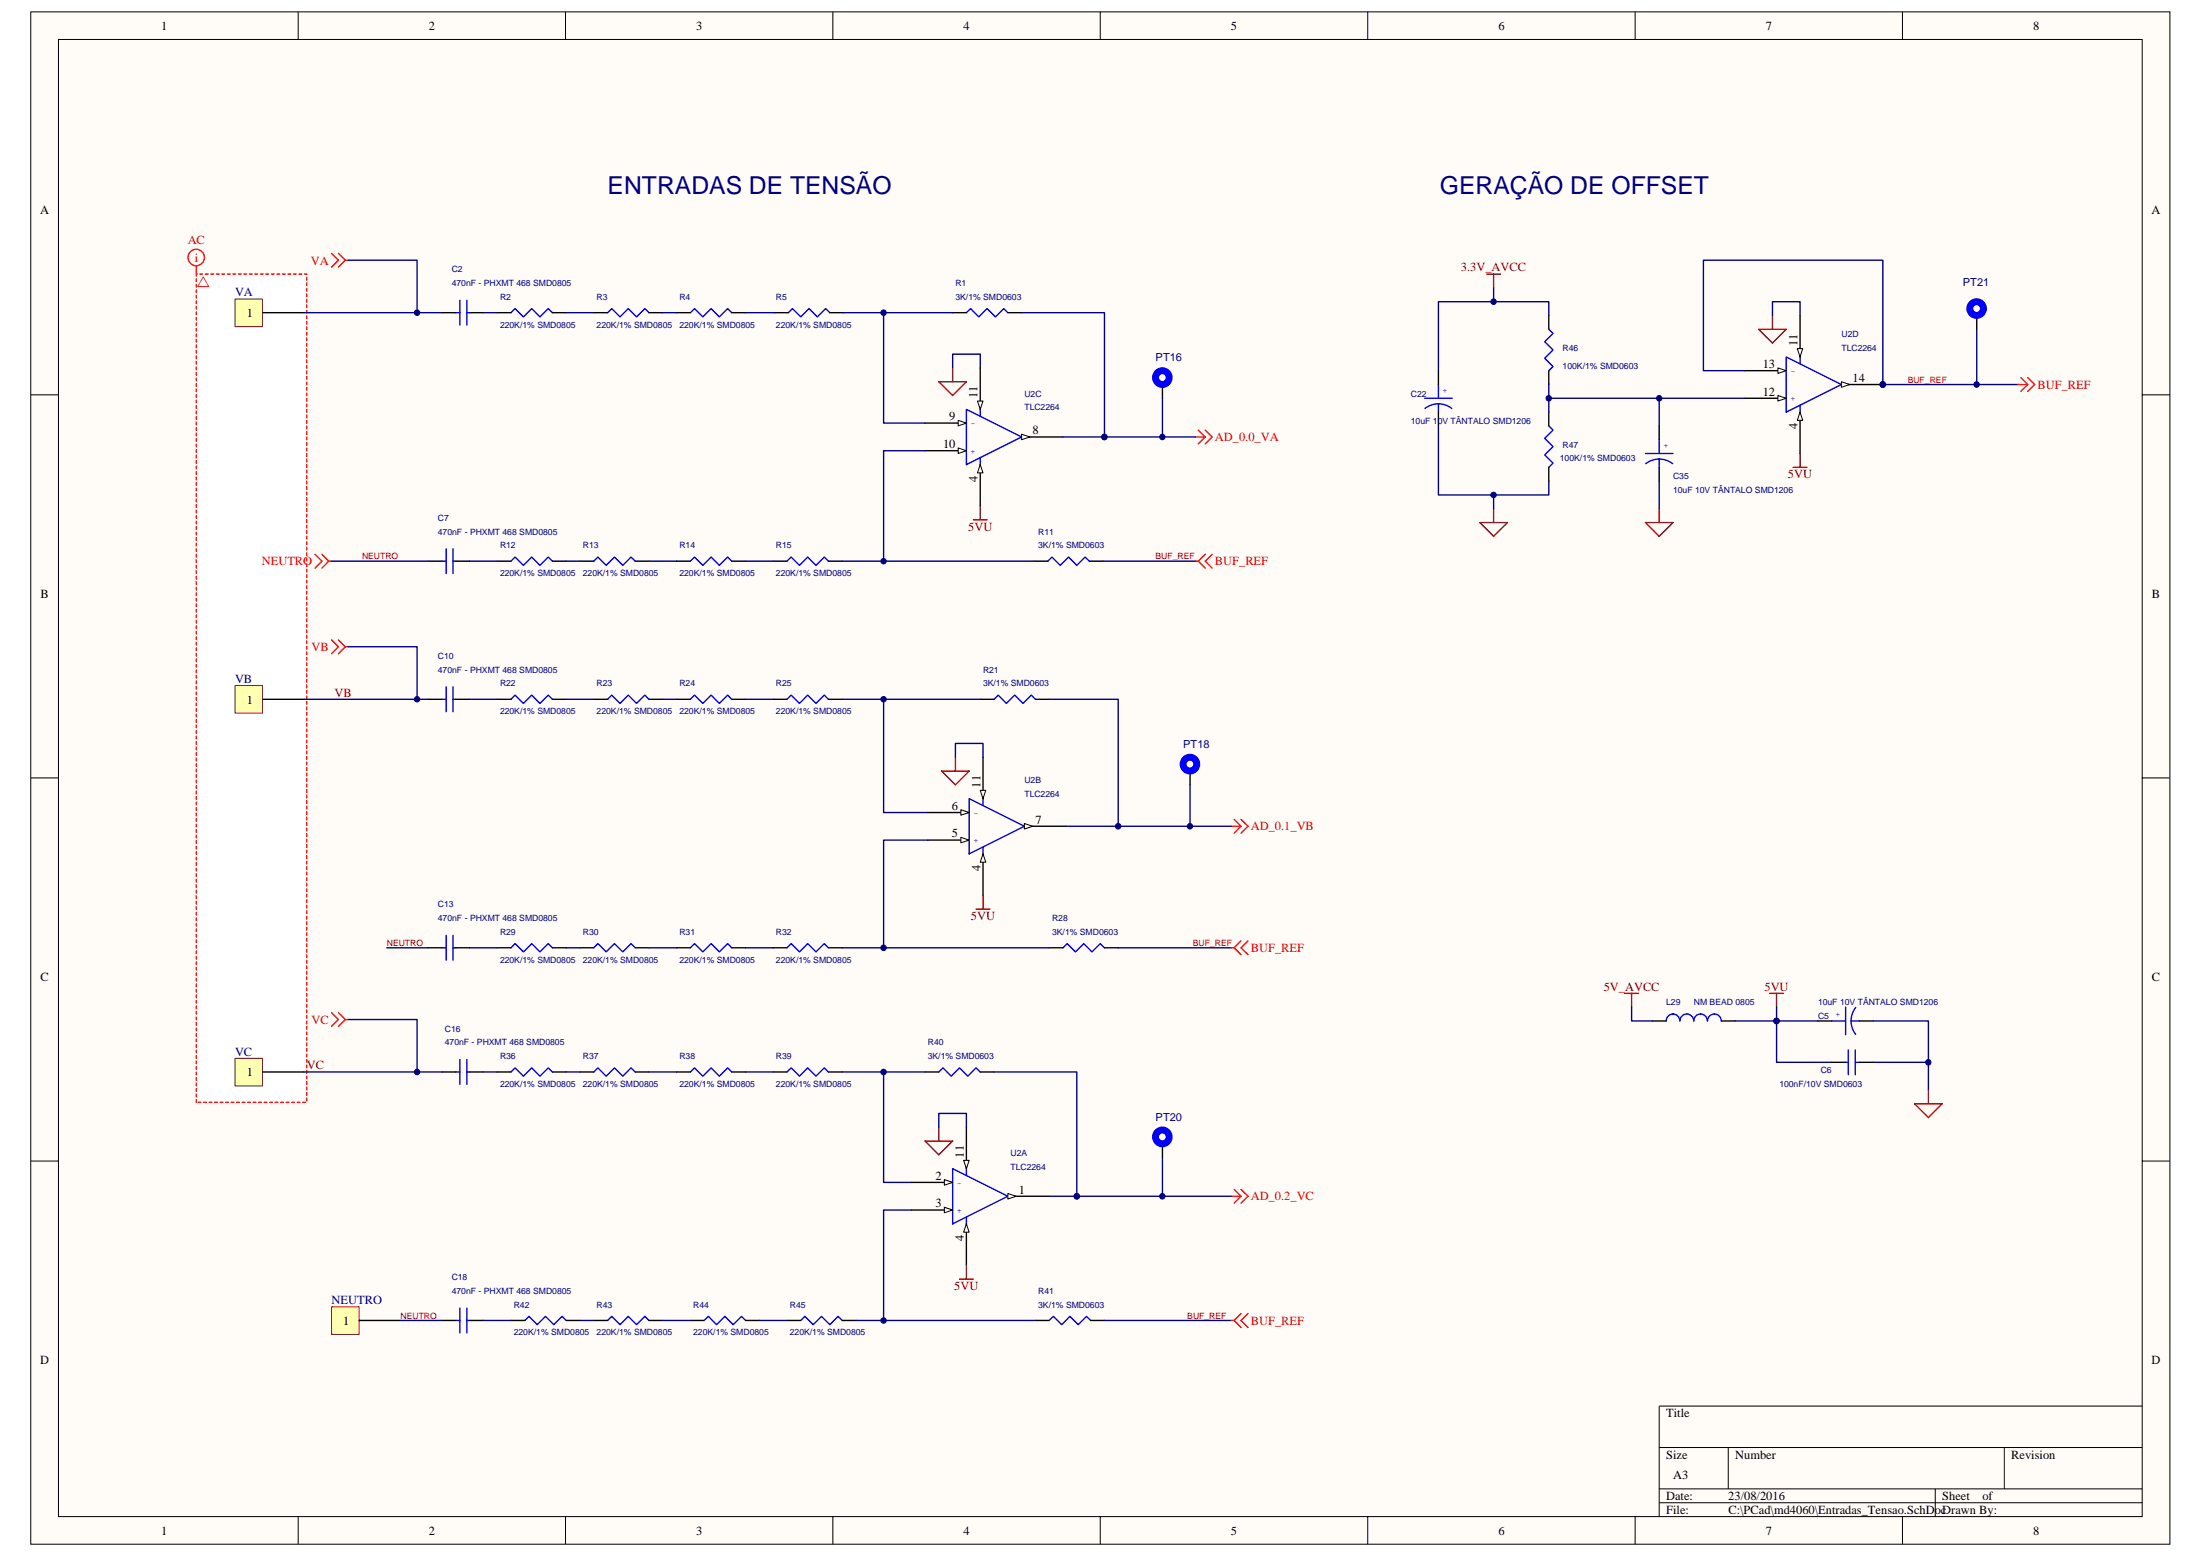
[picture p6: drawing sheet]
<svg xmlns="http://www.w3.org/2000/svg" width="420mm" height="297mm" viewBox="0 0 420 297" stroke-linecap="round" stroke-linejoin="round" font-family="sans-serif">
<path d="M5.9 2.3h408.5v292.5h-408.5z" fill="#fffcf8"/>
<path d="M5.9 2.3h408.5v292.5h-408.5z" fill="none" stroke="#000" stroke-width=".19"/>
<path d="M11.2 7.6h397.9v281.9h-397.9z" fill="#fffcf8"/>
<g fill="none" stroke="#000" stroke-width=".19">
<path d="M11.2 7.5h397.9v282h-397.9zM56.9 2.2v5.3M108 2.2v5.3M159.1 2.2v5.3M210.1 2.2v5.3M261.2 2.2v5.3M312.3 2.2v5.3M363.3 2.2v5.3M5.9 75.4h5.2M409.1 75.4h5.3M5.9 148.5h5.2M409.1 148.5h5.3"/>
<path d="M5.9 221.6h5.2M409.1 221.6h5.3M316.9 276.3h92.2M330.1 276.3v7.9M382.8 276.3v7.9M409.1 268.4h-92.2v21.1M56.9 289.5v5.3M108 289.5v5.3M159.1 289.5v5.3M210.1 289.5v5.3M261.2 289.5v5.3M312.3 289.5v5.3"/>
<path d="M316.9 284.2h92.2M316.9 286.9h92.2M363.3 289.5v5.3M369.6 284.2v5.3"/>
</g>
<path d="M37.5 52.3h21.1v158.1h-21.1z" fill="#fff"/>
<path d="M37.5 52.3h21.1v158.1h-21.1z" fill="none" stroke="#f00" stroke-width=".26" stroke-dasharray=".5 .5"/>
<path d="M38.8 52.9l1.1 1.8h-2.1z" fill="none" stroke="#f33" stroke-width=".19"/>
<g fill="none" stroke="#00f" stroke-width=".26">
<path d="M87 59.7h.8M87.8 57.3v4.8M89.2 57.3v4.8M89.2 59.7h.5M97.6 59.7l.8-.8 1.6 1.6 1.5-1.6 1.6 1.6 1.6-1.6 .8 .8M116 59.7l.8-.8 1.6 1.6 1.6-1.6 1.6 1.6 1.6-1.6 .7 .8M131.9 59.7l.7-.8 1.6 1.6 1.6-1.6 1.6 1.6 1.6-1.6 .8 .8M150.6 59.7l.8-.8 1.5 1.6 1.6-1.6 1.6 1.6 1.6-1.6 .8 .8M84.4 107.1h.8M85.2 104.8v4.7M86.5 104.8v4.7M86.5 107.1h.5"/>
<path d="M97.6 107.1l.8-.8 1.6 1.6 1.5-1.6 1.6 1.6 1.6-1.6 .8 .8M113.4 107.1l.8-.8 1.6 1.6 1.6-1.6 1.5 1.6 1.6-1.6 .8 .8M131.9 107.1l.7-.8 1.6 1.6 1.6-1.6 1.6 1.6 1.6-1.6 .8 .8M150.3 107.1l.8-.8 1.6 1.6 1.6-1.6 1.5 1.6 1.6-1.6 .8 .8M84.4 133.5h.8M85.2 131.1v4.8M86.5 131.1v4.8M86.5 133.5h.5M97.6 133.5l.8-.8 1.6 1.6 1.5-1.6 1.6 1.6 1.6-1.6 .8 .8M116 133.5l.8-.8 1.6 1.6 1.6-1.6 1.6 1.6 1.6-1.6 .7 .8M131.9 133.5l.7-.8 1.6 1.6 1.6-1.6 1.6 1.6 1.6-1.6 .8 .8M150.3 133.5l.8-.8 1.6 1.6 1.6-1.6 1.5 1.6 1.6-1.6 .8 .8"/>
<path d="M85.2 178.6v4.7M86.5 178.6v4.7M84.4 180.9h.8M86.5 180.9h.5M97.6 180.9l.8-.8 1.6 1.6 1.5-1.6 1.6 1.6 1.6-1.6 .8 .8M113.4 180.9l.8-.8 1.6 1.6 1.6-1.6 1.5 1.6 1.6-1.6 .8 .8M131.9 180.9l.7-.8 1.6 1.6 1.6-1.6 1.6 1.6 1.6-1.6 .8 .8M150.3 180.9l.8-.8 1.6 1.6 1.6-1.6 1.5 1.6 1.6-1.6 .8 .8M87 204.6h.8M87.8 202.3v4.7M89.2 202.3v4.7M89.2 204.6h.5"/>
<path d="M97.6 204.6l.8-.7 1.6 1.5 1.5-1.5 1.6 1.5 1.6-1.5 .8 .7M113.4 204.6l.8-.7 1.6 1.5 1.6-1.5 1.5 1.5 1.6-1.5 .8 .7M131.9 204.6l.7-.7 1.6 1.5 1.6-1.5 1.6 1.5 1.6-1.5 .8 .7M150.3 204.6l.8-.7 1.6 1.5 1.6-1.5 1.5 1.5 1.6-1.5 .8 .7M352.5 202.8h.5M353 200.4v4.8M354.3 202.8h.8M354.3 200.4v4.8M181.9 223.1l10.6 5.3-10.6 5.2zM184.6 223.1v1.3M184.6 232.3v1.3M87 252.1h.8"/>
<path d="M87.8 249.7v4.8M89.2 249.7v4.8M89.2 252.1h.5M100.2 252.1l.8-.8 1.6 1.6 1.6-1.6 1.6 1.6 1.5-1.6 .8 .8M116 252.1l.8-.8 1.6 1.6 1.6-1.6 1.6 1.6 1.6-1.6 .7 .8M134.5 252.1l.8-.8 1.6 1.6 1.5-1.6 1.6 1.6 1.6-1.6 .8 .8M152.9 252.1l.8-.8 1.6 1.6 1.6-1.6 1.6 1.6 1.6-1.6 .8 .8"/>
</g>
<g fill="none" stroke="#000" stroke-width=".26">
<path d="M84.4 59.7h2.6M89.7 59.7h2.6M94.9 59.7h2.7M105.5 59.7h2.6M113.4 59.7h2.6M123.9 59.7h2.7M129.2 59.7h2.7M139.8 59.7h2.6M147.9 59.7h2.7M158.5 59.7h2.6M81.8 107.1h2.6M87 107.1h2.7"/>
<path d="M94.9 107.1h2.7M105.5 107.1h2.6M110.8 107.1h2.6M121.3 107.1h2.6M129.2 107.1h2.7M139.8 107.1h2.6M147.7 107.1h2.6M158.2 107.1h2.7M81.8 133.5h2.6M87 133.5h2.7M94.9 133.5h2.7M105.5 133.5h2.6"/>
<path d="M113.4 133.5h2.6M123.9 133.5h2.7M129.2 133.5h2.7M139.8 133.5h2.6M147.7 133.5h2.6M158.2 133.5h2.7M81.8 180.9h2.6M87 180.9h2.7M94.9 180.9h2.7M105.5 180.9h2.6M110.8 180.9h2.6M121.3 180.9h2.6"/>
<path d="M129.2 180.9h2.7M139.8 180.9h2.6M147.7 180.9h2.6M158.2 180.9h2.7M84.4 204.6h2.6M89.7 204.6h2.6M94.9 204.6h2.7M105.5 204.6h2.6M110.8 204.6h2.6M121.3 204.6h2.6M129.2 204.6h2.7M139.8 204.6h2.6"/>
<path d="M147.7 204.6h2.6M158.2 204.6h2.7M349.8 202.8h2.7M355.1 202.8h2.6M174 231h7.9M84.4 252.1h2.6M89.7 252.1h2.6M97.6 252.1h2.6M108.1 252.1h2.7M113.4 252.1h2.6M123.9 252.1h2.7M131.9 252.1h2.6"/>
<path d="M142.4 252.1h2.6M150.3 252.1h2.6M160.9 252.1h2.6"/>
</g>
<path d="M180.3 230.5l1.6 .5-1.6 .5z" fill="#fffcf8"/>
<path d="M180.3 230.5l1.6 .5-1.6 .5z" fill="none" stroke="#000" stroke-width=".19"/>
<path d="M174 225.7h7.9" fill="none" stroke="#000" stroke-width=".26"/>
<path d="M180.3 225.2l1.6 .5-1.6 .6z" fill="#fffcf8"/>
<path d="M180.3 225.2l1.6 .5-1.6 .6z" fill="none" stroke="#000" stroke-width=".19"/>
<path d="M192.5 228.4h7.9" fill="none" stroke="#000" stroke-width=".26"/>
<path d="M192.5 227.8l1.6 .6-1.6 .5z" fill="#fffcf8"/>
<path d="M192.5 227.8l1.6 .6-1.6 .5z" fill="none" stroke="#000" stroke-width=".19"/>
<path d="M184.6 233.6v7.9" fill="none" stroke="#000" stroke-width=".26"/>
<path d="M184.6 233.6l.5 1.6h-1.1z" fill="#fffcf8"/>
<path d="M184.6 233.6l.5 1.6h-1.1z" fill="none" stroke="#000" stroke-width=".19"/>
<path d="M184.6 215.2v7.9" fill="none" stroke="#000" stroke-width=".26"/>
<path d="M184 221.5h1.1l-.5 1.6z" fill="#fffcf8"/>
<path d="M184 221.5h1.1l-.5 1.6z" fill="none" stroke="#000" stroke-width=".19"/>
<path d="M200.1 107.1l.8-.8 1.6 1.6 1.6-1.6 1.5 1.6 1.6-1.6 .8 .8M185.1 152.5l10.5 5.2-10.5 5.3zM187.7 152.5v1.3M187.7 161.7v1.3M200.4 252.1l.8-.8 1.6 1.6 1.5-1.6 1.6 1.6 1.6-1.6 .8 .8" fill="none" stroke="#00f" stroke-width=".26"/>
<path d="M197.5 107.1h2.6M208 107.1h2.7M177.2 160.4h7.9M197.7 252.1h2.7M208.3 252.1h2.6" fill="none" stroke="#000" stroke-width=".26"/>
<path d="M183.5 159.9l1.6 .5-1.6 .5z" fill="#fffcf8"/>
<path d="M183.5 159.9l1.6 .5-1.6 .5z" fill="none" stroke="#000" stroke-width=".19"/>
<path d="M177.2 155.1h7.9" fill="none" stroke="#000" stroke-width=".26"/>
<path d="M183.5 154.6l1.6 .5-1.6 .5z" fill="#fffcf8"/>
<path d="M183.5 154.6l1.6 .5-1.6 .5z" fill="none" stroke="#000" stroke-width=".19"/>
<path d="M195.6 157.7h7.9" fill="none" stroke="#000" stroke-width=".26"/>
<path d="M195.6 157.2l1.6 .5-1.6 .6z" fill="#fffcf8"/>
<path d="M195.6 157.2l1.6 .5-1.6 .6z" fill="none" stroke="#000" stroke-width=".19"/>
<path d="M187.7 163v7.9" fill="none" stroke="#000" stroke-width=".26"/>
<path d="M187.7 163l.6 1.6h-1.1z" fill="#fffcf8"/>
<path d="M187.7 163l.6 1.6h-1.1z" fill="none" stroke="#000" stroke-width=".19"/>
<path d="M187.7 144.5v8" fill="none" stroke="#000" stroke-width=".26"/>
<path d="M187.2 150.9h1.1l-.6 1.6z" fill="#fffcf8"/>
<path d="M187.2 150.9h1.1l-.6 1.6z" fill="none" stroke="#000" stroke-width=".19"/>
<path d="M184.6 78.1l10.5 5.3-10.5 5.3zM187.2 78.1v1.4M187.2 87.4v1.3" fill="none" stroke="#00f" stroke-width=".26"/>
<path d="M176.7 86h7.9" fill="none" stroke="#000" stroke-width=".26"/>
<path d="M183 85.5l1.6 .5-1.6 .6z" fill="#fffcf8"/>
<path d="M183 85.5l1.6 .5-1.6 .6z" fill="none" stroke="#000" stroke-width=".19"/>
<path d="M176.7 80.8h7.9" fill="none" stroke="#000" stroke-width=".26"/>
<path d="M183 80.2l1.6 .6-1.6 .5z" fill="#fffcf8"/>
<path d="M183 80.2l1.6 .6-1.6 .5z" fill="none" stroke="#000" stroke-width=".19"/>
<path d="M195.1 83.4h7.9" fill="none" stroke="#000" stroke-width=".26"/>
<path d="M195.1 82.9l1.6 .5-1.6 .5z" fill="#fffcf8"/>
<path d="M195.1 82.9l1.6 .5-1.6 .5z" fill="none" stroke="#000" stroke-width=".19"/>
<path d="M187.2 88.7v7.9" fill="none" stroke="#000" stroke-width=".26"/>
<path d="M187.2 88.7l.5 1.6h-1z" fill="#fffcf8"/>
<path d="M187.2 88.7l.5 1.6h-1z" fill="none" stroke="#000" stroke-width=".19"/>
<path d="M187.2 70.2v7.9" fill="none" stroke="#000" stroke-width=".26"/>
<path d="M186.7 76.6h1l-.5 1.5z" fill="#fffcf8"/>
<path d="M186.7 76.6h1l-.5 1.5z" fill="none" stroke="#000" stroke-width=".19"/>
<path d="M184.6 59.7l.8-.8 1.5 1.6 1.6-1.6 1.6 1.6 1.6-1.6 .8 .8M189.8 133.5l.8-.8 1.6 1.6 1.6-1.6 1.6 1.6 1.6-1.6 .7 .8M203 180.9l.8-.8 1.6 1.6 1.6-1.6 1.5 1.6 1.6-1.6 .8 .8M179.3 204.6l.8-.7 1.6 1.5 1.5-1.5 1.6 1.5 1.6-1.5 .8 .7" fill="none" stroke="#00f" stroke-width=".26"/>
<path d="M181.9 59.7h2.7M192.5 59.7h2.6M187.2 133.5h2.6M197.7 133.5h2.7M200.4 180.9h2.6M210.9 180.9h2.7M176.7 204.6h2.6M187.2 204.6h2.6" fill="none" stroke="#000" stroke-width=".26"/>
<path d="M228.3 83.4h1.9M228.8 82.1l1.4 1.3M230.2 82.1l1.3 1.3-1.3 1.3M230.2 83.4l-1.4 1.3M235.2 157.7h1.8M235.7 156.4l1.3 1.3M237 157.7l-1.3 1.3M237 156.4l1.3 1.3-1.3 1.3M235.2 228.4h1.8M235.7 227.1l1.3 1.3M237 228.4l-1.3 1.3M237 227.1l1.3 1.3-1.3 1.3" fill="none" stroke="#f00" stroke-width=".26"/>
<path d="M44.9 57.1h5.2v5.3h-5.2z" fill="#ffffb0"/>
<path d="M44.9 57.1h5.2v5.3h-5.2z" fill="none" stroke="#800000" stroke-width=".19"/>
<path d="M50.2 59.7h7.8" fill="none" stroke="#000" stroke-width=".26"/>
<path d="M44.9 130.9h5.2v5.2h-5.2z" fill="#ffffb0"/>
<path d="M44.9 130.9h5.2v5.2h-5.2z" fill="none" stroke="#800000" stroke-width=".19"/>
<path d="M50.2 133.5h7.8" fill="none" stroke="#000" stroke-width=".26"/>
<path d="M44.9 202.1h5.2v5.2h-5.2z" fill="#ffffb0"/>
<path d="M44.9 202h5.2v5.3h-5.2z" fill="none" stroke="#800000" stroke-width=".19"/>
<path d="M50.2 204.6h7.8" fill="none" stroke="#000" stroke-width=".26"/>
<path d="M63.4 249.5h5.2v5.2h-5.2z" fill="#ffffb0"/>
<path d="M63.3 249.5h5.3v5.2h-5.3z" fill="none" stroke="#800000" stroke-width=".19"/>
<path d="M222 73.4v2.6M295.8 60.2v2.7M295.8 70.8v2.6M295.8 78.7v2.6M333.2 76h7.9M295.8 89.2v2.6M227.3 147.2v2.6M347.2 194.9h2.6M355.1 194.9h2.6M222 218.4v2.6M68.6 252.1h7.9" fill="none" stroke="#000" stroke-width=".26"/>
<g fill="none" stroke="#f00" stroke-width=".26">
<path d="M37.5 50.7v1.6M63.3 48.4l1.3 1.3-1.3 1.3M64.6 48.4l1.4 1.3M66 49.7l-1.4 1.3M66 49.7h.5M60.2 105.8l1.3 1.3-1.3 1.4M61.5 105.8l1.3 1.3M62.8 107.1l-1.3 1.4M62.8 107.1h.5M63.3 122.2l1.3 1.3-1.3 1.3M64.6 122.2l1.4 1.3M66 123.5l-1.4 1.3"/>
<path d="M66 123.5h.5M63.3 193.3l1.3 1.3-1.3 1.3M64.6 193.3l1.4 1.3M66 194.6l-1.4 1.3M66 194.6h.5"/>
<circle cx="37.5" cy="49.2" r="1.57"/>
</g>
<path d="M185.9 99.2h2.6M187.2 96.6v2.6" fill="none" stroke="#800000" stroke-width=".26"/>
<g fill="none" stroke="#00f" stroke-width="1.3">
<circle cx="222" cy="72.1" r="1.32"/>
<circle cx="227.3" cy="145.9" r="1.32"/>
<circle cx="222" cy="217" r="1.32"/>
</g>
<path d="M295.8 62.9l.8 .7-1.6 1.6 1.6 1.6-1.6 1.6 1.6 1.6-.8 .8M341.1 68.1l10.6 5.3-10.6 5.3zM343.8 68.1v1.3M343.8 77.3v1.4M295.8 81.3l.8 .8-1.6 1.6 1.6 1.6-1.6 1.5 1.6 1.6-.8 .8M349.8 194.9h2.7M352.5 192.3v5.2M353.5 194.9h1.6M354.4 192.3a4.2 4.2 0 0 0 0 5.2" fill="none" stroke="#00f" stroke-width=".26"/>
<g fill="none" stroke="#000080" stroke-width=".26">
<path d="M58 59.7h26.4M66.5 49.7h13.2v10M92.3 59.7h2.6M108.1 59.7h5.3M126.6 59.7h2.6M142.4 59.7h5.5M161.1 59.7h20.8M168.8 59.7v21.1h7.9M195.1 59.7h15.8v23.7h17.4M222 76v7.4M176.7 86h-7.9v21.1M203 83.4h7.9"/>
<path d="M63.3 107.1h18.5M89.7 107.1h5.2M108.1 107.1h2.7M123.9 107.1h5.3M142.4 107.1h5.3M160.9 107.1h36.6M58 133.5h23.8M66.5 123.5h13.2v10M89.7 133.5h5.2M108.1 133.5h5.3M126.6 133.5h2.6M142.4 133.5h5.3"/>
<path d="M160.9 133.5h26.3M168.8 133.5v21.6h8.4M200.4 133.5h13.2v24.2M203.5 157.7h31.7M227.3 149.8v7.9M177.2 160.4h-8.4v20.5M66.5 194.6h13.2v10M73.9 180.9h7.9M89.7 180.9h5.2M108.1 180.9h2.7M123.9 180.9h5.3M142.4 180.9h5.3"/>
<path d="M160.9 180.9h39.5M347.2 194.9h-7.9v7.9h10.5M357.7 194.9h10.6v13.2M58 204.6h26.4M92.3 204.6h2.6M108.1 204.6h2.7M123.9 204.6h5.3M142.4 204.6h5.3M160.9 204.6h15.8M168.8 204.6v21.1h5.2M189.8 204.6h15.8v23.8h29.6M357.7 202.8h10.6"/>
<path d="M174 231h-5.2v21.1M200.4 228.4h5.2M222 221v7.4M76.5 252.1h7.9M92.3 252.1h5.3M110.8 252.1h2.6M126.6 252.1h5.3M145 252.1h5.3M163.5 252.1h34.2"/>
</g>
<g fill="#000080" stroke="#000080" stroke-width=".19">
<circle cx="210.9" cy="83.4" r=".52"/>
<circle cx="205.6" cy="228.4" r=".52"/>
<circle cx="368.3" cy="202.8" r=".52"/>
<circle cx="168.7" cy="204.6" r=".52"/>
<circle cx="168.7" cy="252.1" r=".52"/>
<circle cx="168.7" cy="59.7" r=".52"/>
<circle cx="213.5" cy="157.7" r=".53"/>
<circle cx="168.7" cy="133.5" r=".52"/>
<circle cx="168.7" cy="180.9" r=".52"/>
<circle cx="168.7" cy="107.1" r=".52"/>
<circle cx="339.3" cy="194.9" r=".52"/>
<circle cx="222" cy="83.4" r=".52"/>
<circle cx="227.2" cy="157.7" r=".52"/>
<circle cx="222" cy="228.4" r=".52"/>
<circle cx="79.6" cy="59.7" r=".52"/>
<circle cx="79.7" cy="133.5" r=".52"/>
<circle cx="79.6" cy="204.6" r=".52"/>
</g>
<path d="M339.5 75.5l1.6 .5-1.6 .6z" fill="#fffcf8"/>
<path d="M339.5 75.5l1.6 .5-1.6 .6z" fill="none" stroke="#000" stroke-width=".19"/>
<path d="M333.2 70.8h7.9" fill="none" stroke="#000" stroke-width=".26"/>
<path d="M339.5 70.2l1.6 .6-1.6 .5z" fill="#fffcf8"/>
<path d="M339.5 70.2l1.6 .6-1.6 .5z" fill="none" stroke="#000" stroke-width=".19"/>
<path d="M351.7 73.4h7.9" fill="none" stroke="#000" stroke-width=".26"/>
<path d="M351.7 72.9l1.6 .5-1.6 .5z" fill="#fffcf8"/>
<path d="M351.7 72.9l1.6 .5-1.6 .5z" fill="none" stroke="#000" stroke-width=".19"/>
<circle cx="359.6" cy="73.4" r=".52" fill="#000080" stroke="#000080" stroke-width=".19"/>
<path d="M343.8 78.7v7.9" fill="none" stroke="#000" stroke-width=".26"/>
<path d="M343.8 78.7l.5 1.5h-1.1z" fill="#fffcf8"/>
<path d="M343.8 78.7l.5 1.5h-1.1z" fill="none" stroke="#000" stroke-width=".19"/>
<path d="M343.8 60.2v7.9" fill="none" stroke="#000" stroke-width=".26"/>
<path d="M343.2 66.5h1.1l-.5 1.6z" fill="#fffcf8"/>
<path d="M343.2 66.5h1.1l-.5 1.6z" fill="none" stroke="#000" stroke-width=".19"/>
<g fill="#000080" stroke="#000080" stroke-width=".19">
<circle cx="359.6" cy="73.4" r=".52"/>
<circle cx="285.2" cy="57.6" r=".52"/>
<circle cx="285.2" cy="94.5" r=".52"/>
<circle cx="295.8" cy="76" r=".52"/>
<circle cx="316.9" cy="76" r=".52"/>
<circle cx="377.5" cy="73.4" r=".52"/>
<circle cx="339.3" cy="194.9" r=".52"/>
</g>
<g fill="none" stroke="#800000" stroke-width=".26">
<path d="M283.9 52.3h2.7M285.3 52.3v2.6M179.3 72.9h5.3l-2.7 2.6zM181.9 70.2v2.7M335.9 62.9h5.2l-2.6 2.6zM338.5 60.2v2.7M282.6 99.8h5.3l-2.6 2.6zM285.3 97.1v2.7M314.3 99.8h5.2l-2.6 2.6zM316.9 97.1v2.7M342.4 89.2h2.7M343.8 86.6v2.6"/>
<path d="M179.8 147.2h5.3l-2.6 2.6zM182.5 144.5v2.7M186.4 173.5h2.6M187.7 170.9v2.6M310.3 189.6h2.6M311.6 189.6v2.7M338 189.6h2.6M339.3 189.6v2.7M176.7 217.8h5.2l-2.6 2.7zM179.3 215.2v2.6M365.6 210.7h5.3l-2.6 2.6zM368.3 208.1v2.6"/>
<path d="M183.2 244.2h2.7M184.6 241.5v2.7"/>
</g>
<path d="M274.7 70.8v2.6M274.7 78.7v2.6M377.5 60.2v2.7M316.9 81.3v2.6M316.9 89.2v2.6M315.6 194.9h2.6M328.7 194.9h2.7" fill="none" stroke="#000" stroke-width=".26"/>
<circle cx="377.5" cy="58.9" r="1.31" fill="none" stroke="#00f" stroke-width="1.3"/>
<path d="M272.1 76h5.3M272.1 78l1.2-.7 1.4-.2 1.4 .2 1.2 .7M274.7 73.4v2.6M274.7 77.1v1.6M314.3 86.6h5.2M314.3 88.5l1.2-.6 1.4-.3 1.3 .3 1.3 .6M316.9 83.9v2.7M316.9 87.6v1.6M318.2 194.9a1.3 1.3 0 0 1 1.3-1.3 1.32 1.32 0 0 1 1.3 1.3M320.8 194.9a1.31 1.31 0 0 1 1.3-1.3 1.31 1.31 0 0 1 1.4 1.3 1.33 1.33 0 0 1 1.3-1.3 1.32 1.32 0 0 1 1.3 1.3 1.32 1.32 0 0 1 1.3-1.3 1.32 1.32 0 0 1 1.3 1.3" fill="none" stroke="#00f" stroke-width=".26"/>
<g fill="none" stroke="#000080" stroke-width=".26">
<path d="M285.3 54.9v2.7M181.9 70.2v-2.6h5.3v2.6M295.8 76h37.4M295.8 60.2v-2.6h-21.1v13.2M295.8 73.4v5.3M316.9 76v5.3M333.2 70.8h-7.9v-21.1h34.3v23.7h25.8M338.5 60.2v-2.6h5.3v2.6M377.5 62.9v10.5M274.7 81.3v13.2h21.1v-2.7M285.3 94.5v2.6M316.9 91.8v5.3"/>
<path d="M210.7 107.1h17.6M182.5 144.5v-2.6h5.2v2.6M213.6 180.9h21.6M311.6 192.3v2.6h4M339.3 192.3v2.6h-7.9M179.3 215.2v-2.6h5.3v2.6M210.9 252.1h24.3"/>
</g>
<g fill="none" stroke="#f00" stroke-width=".26">
<path d="M385.4 73.4h1.9M385.9 72.1l1.4 1.3M387.3 73.4l-1.4 1.3M387.3 72.1l1.3 1.3-1.3 1.3M228.3 107.1h.5M228.8 107.1l1.4 1.4M230.2 105.8l-1.4 1.3M231.5 105.8l-1.3 1.3 1.3 1.4M237 179.6l-1.3 1.3M238.3 179.6l-1.3 1.3 1.3 1.3M235.2 180.9h.5M235.7 180.9l1.3 1.3"/>
<path d="M235.2 252.1h.5M235.7 252.1l1.3 1.3M237 250.8l-1.3 1.3M238.3 250.8l-1.3 1.3 1.3 1.3"/>
</g>
<g font-size="4.7" fill="#000080">
<text x="116" y="37.1">ENTRADAS DE TENSÃO</text>
<text x="275" y="37.1">GERAÇÃO DE OFFSET</text>
</g>
<g font-size="2.4">
<text x="30.8" y="5.7">1</text>
<text x="81.9" y="5.7">2</text>
<text x="133" y="5.7">3</text>
<text x="184" y="5.7">4</text>
<text x="235.1" y="5.7">5</text>
<text x="286.2" y="5.7">6</text>
<text x="337.2" y="5.7">7</text>
<text x="388.3" y="5.7">8</text>
<text x="7.7" y="40.9">A</text>
<text x="410.9" y="40.9">A</text>
<text x="47.1" y="60.5">1</text>
<text x="336.6" y="70.3">13</text>
<text x="343.3" y="66" transform="rotate(-90 343.3 66)">11</text>
<text x="186.7" y="76.1" transform="rotate(-90 186.7 76.1)">11</text>
<text x="336.6" y="75.5">12</text>
<text x="353.8" y="72.9">14</text>
<text x="181.3" y="80.3">9</text>
<text x="197.2" y="82.9">8</text>
<text x="343.3" y="82" transform="rotate(-90 343.3 82)">4</text>
<text x="180.1" y="85.6">10</text>
<text x="186.7" y="92" transform="rotate(-90 186.7 92)">4</text>
<text x="7.7" y="114.1">B</text>
<text x="411" y="114.1">B</text>
<text x="47.1" y="134.3">1</text>
<text x="181.8" y="154.6">6</text>
<text x="187.2" y="150.4" transform="rotate(-90 187.2 150.4)">11</text>
<text x="181.8" y="159.9">5</text>
<text x="197.7" y="157.2">7</text>
<text x="187.2" y="166.3" transform="rotate(-90 187.2 166.3)">4</text>
<text x="7.7" y="187.2">C</text>
<text x="411" y="187.2">C</text>
<text x="47.1" y="205.5">1</text>
<text x="184.1" y="221" transform="rotate(-90 184.1 221)">11</text>
<text x="178.6" y="225.2">2</text>
<text x="194.6" y="227.9">1</text>
<text x="178.6" y="230.5">3</text>
<text x="184.1" y="236.9" transform="rotate(-90 184.1 236.9)">4</text>
<text x="65.6" y="252.9">1</text>
<text x="7.7" y="260.4">D</text>
<text x="410.9" y="260.4">D</text>
<text x="318.2" y="270.6">Title</text>
<text x="318.2" y="278.5">Size</text>
<text x="331.4" y="278.5">Number</text>
<text x="384.1" y="278.5">Revision</text>
<text x="318.2" y="286.4">Date:</text>
<text x="319.5" y="282.4">A3</text>
<text x="330.1" y="286.4">23/08/2016</text>
<text x="370.9" y="286.4">Sheet</text>
<text x="378.6" y="286.4">of</text>
<text x="30.8" y="292.9">1</text>
<text x="81.9" y="292.9">2</text>
<text x="133" y="292.9">3</text>
<text x="184" y="292.9">4</text>
<text x="235.1" y="292.9">5</text>
<text x="286.2" y="292.9">6</text>
<text x="318.2" y="289">File:</text>
<text x="330.1" y="289">C:\PCad\md4060\Entradas_Tensao.SchDocDrawn By:</text>
<text x="337.2" y="292.9">7</text>
<text x="388.3" y="292.9">8</text>
</g>
<g font-size="2.4" fill="#f00">
<text x="35.8" y="46.5">AC</text>
<text x="37.2" y="50">i</text>
<text x="59.4" y="50.5">VA</text>
<text x="389.1" y="74.2">BUF_REF</text>
<text x="232" y="84.2">AD_0.0_VA</text>
<text x="50" y="107.9">NEUTRO</text>
<text x="232" y="107.9">BUF_REF</text>
<text x="59.5" y="124.3">VB</text>
<text x="238.9" y="158.5">AD_0.1_VB</text>
<text x="238.9" y="181.7">BUF_REF</text>
<text x="59.5" y="195.5">VC</text>
<text x="238.9" y="229.2">AD_0.2_VC</text>
<text x="238.9" y="252.9">BUF_REF</text>
</g>
<g font-size="2.4" fill="#800000">
<text x="279" y="51.8">3.3V_AVCC</text>
<text x="341.5" y="91.3">5VU</text>
<text x="184.9" y="101.4">5VU</text>
<text x="63.9" y="133">VB</text>
<text x="185.4" y="175.7">5VU</text>
<text x="306.3" y="189.1">5V_AVCC</text>
<text x="337" y="189.1">5VU</text>
<text x="58.6" y="204.1">VC</text>
<text x="182.3" y="246.3">5VU</text>
</g>
<g font-size="2.4" fill="#000080">
<text x="44.9" y="56.6">VA</text>
<text x="44.9" y="130.3">VB</text>
<text x="44.9" y="201.5">VC</text>
<text x="63.3" y="248.9">NEUTRO</text>
</g>
<g font-size="2.1" fill="#000080">
<text x="374.9" y="54.5">PT21</text>
<text x="220.7" y="69">PT16</text>
<text x="226" y="142.8">PT18</text>
<text x="220.7" y="214">PT20</text>
</g>
<g font-size="1.7" fill="#000080">
<text x="86.3" y="52">C2</text>
<text x="86.3" y="54.6">470nF - PHXMT 468 SMD0805</text>
<text x="95.5" y="57.3">R2</text>
<text x="114" y="57.3">R3</text>
<text x="129.8" y="57.3">R4</text>
<text x="148.2" y="57.3">R5</text>
<text x="182.5" y="54.6">R1</text>
<text x="182.5" y="57.3">3K/1% SMD0603</text>
<text x="95.5" y="62.5">220K/1% SMD0805</text>
<text x="114" y="62.5">220K/1% SMD0805</text>
<text x="129.8" y="62.5">220K/1% SMD0805</text>
<text x="148.2" y="62.5">220K/1% SMD0805</text>
<text x="351.7" y="64.4">U2D</text>
<text x="298.4" y="67">R46</text>
<text x="298.4" y="70.4">100K/1% SMD0603</text>
<text x="351.7" y="67">TLC2264</text>
<text x="195.7" y="75.7">U2C</text>
<text x="269.4" y="75.7">C22</text>
<text x="195.7" y="78.3">TLC2264</text>
<text x="269.4" y="81">10uF 10V TÂNTALO SMD1206</text>
<text x="297.9" y="88.1">100K/1% SMD0603</text>
<text x="298.4" y="85.4">R47</text>
<text x="319.5" y="91.5">C35</text>
<text x="319.5" y="94.1">10uF 10V TÂNTALO SMD1206</text>
<text x="83.6" y="99.4">C7</text>
<text x="83.6" y="102">470nF - PHXMT 468 SMD0805</text>
<text x="95.5" y="104.7">R12</text>
<text x="111.3" y="104.7">R13</text>
<text x="129.8" y="104.7">R14</text>
<text x="148.2" y="104.7">R15</text>
<text x="198.3" y="102">R11</text>
<text x="198.3" y="104.7">3K/1% SMD0603</text>
<text x="95.5" y="110">220K/1% SMD0805</text>
<text x="111.3" y="110">220K/1% SMD0805</text>
<text x="129.8" y="110">220K/1% SMD0805</text>
<text x="148.2" y="110">220K/1% SMD0805</text>
<text x="83.6" y="125.8">C10</text>
<text x="83.6" y="128.4">470nF - PHXMT 468 SMD0805</text>
<text x="95.5" y="131">R22</text>
<text x="114" y="131">R23</text>
<text x="129.8" y="131">R24</text>
<text x="148.2" y="131">R25</text>
<text x="187.7" y="128.4">R21</text>
<text x="187.7" y="131">3K/1% SMD0603</text>
<text x="95.5" y="136.3">220K/1% SMD0805</text>
<text x="114" y="136.3">220K/1% SMD0805</text>
<text x="129.8" y="136.3">220K/1% SMD0805</text>
<text x="148.2" y="136.3">220K/1% SMD0805</text>
<text x="195.7" y="149.5">U2B</text>
<text x="195.7" y="152.1">TLC2264</text>
<text x="83.6" y="173.2">C13</text>
<text x="83.6" y="175.9">470nF - PHXMT 468 SMD0805</text>
<text x="95.5" y="178.5">R29</text>
<text x="111.3" y="178.5">R30</text>
<text x="129.8" y="178.5">R31</text>
<text x="148.2" y="178.5">R32</text>
<text x="200.9" y="175.9">R28</text>
<text x="200.9" y="178.5">3K/1% SMD0603</text>
<text x="95.5" y="183.7">220K/1% SMD0805</text>
<text x="111.3" y="183.7">220K/1% SMD0805</text>
<text x="129.8" y="183.7">220K/1% SMD0805</text>
<text x="148.2" y="183.7">220K/1% SMD0805</text>
<text x="318.2" y="191.9">L29</text>
<text x="323.5" y="191.9">NM BEAD 0805</text>
<text x="347.2" y="191.9">10uF 10V TÂNTALO SMD1206</text>
<text x="85" y="196.9">C16</text>
<text x="347.2" y="194.6">C5</text>
<text x="85" y="199.6">470nF - PHXMT 468 SMD0805</text>
<text x="95.5" y="202.2">R36</text>
<text x="111.3" y="202.2">R37</text>
<text x="129.8" y="202.2">R38</text>
<text x="148.2" y="202.2">R39</text>
<text x="177.2" y="199.6">R40</text>
<text x="177.2" y="202.2">3K/1% SMD0603</text>
<text x="95.5" y="207.5">220K/1% SMD0805</text>
<text x="111.3" y="207.5">220K/1% SMD0805</text>
<text x="129.8" y="207.5">220K/1% SMD0805</text>
<text x="148.2" y="207.5">220K/1% SMD0805</text>
<text x="339.8" y="207.5">100nF/10V SMD0603</text>
<text x="347.7" y="204.8">C6</text>
<text x="193" y="220.6">U2A</text>
<text x="193" y="223.3">TLC2264</text>
<text x="86.3" y="244.4">C18</text>
<text x="86.3" y="247">470nF - PHXMT 468 SMD0805</text>
<text x="98.1" y="249.6">R42</text>
<text x="114" y="249.6">R43</text>
<text x="132.4" y="249.6">R44</text>
<text x="150.8" y="249.6">R45</text>
<text x="198.3" y="247">R41</text>
<text x="198.3" y="249.6">3K/1% SMD0603</text>
<text x="98.1" y="254.9">220K/1% SMD0805</text>
<text x="114" y="254.9">220K/1% SMD0805</text>
<text x="132.4" y="254.9">220K/1% SMD0805</text>
<text x="150.8" y="254.9">220K/1% SMD0805</text>
</g>
<g font-size="1.7" fill="#800000">
<text x="364.3" y="73.1">BUF_REF</text>
<text x="69.1" y="106.8">NEUTRO</text>
<text x="220.7" y="106.8">BUF_REF</text>
<text x="73.9" y="180.6">NEUTRO</text>
<text x="227.8" y="180.6">BUF_REF</text>
<text x="76.5" y="251.7">NEUTRO</text>
<text x="226.7" y="251.7">BUF_REF</text>
</g>
<g font-size="1.6" fill="#00f">
<text x="341.9" y="71.3">-</text>
<text x="275.5" y="75">+</text>
<text x="341.9" y="76.6">+</text>
<text x="185.4" y="81.4">-</text>
<text x="185.4" y="86.6">+</text>
<text x="317.7" y="85.6">+</text>
<text x="185.9" y="155.7">-</text>
<text x="185.9" y="161">+</text>
<text x="351.5" y="194.1" transform="rotate(-90 351.5 194.1)">+</text>
<text x="182.7" y="226.3">-</text>
<text x="182.7" y="231.6">+</text>
</g>
</svg>
